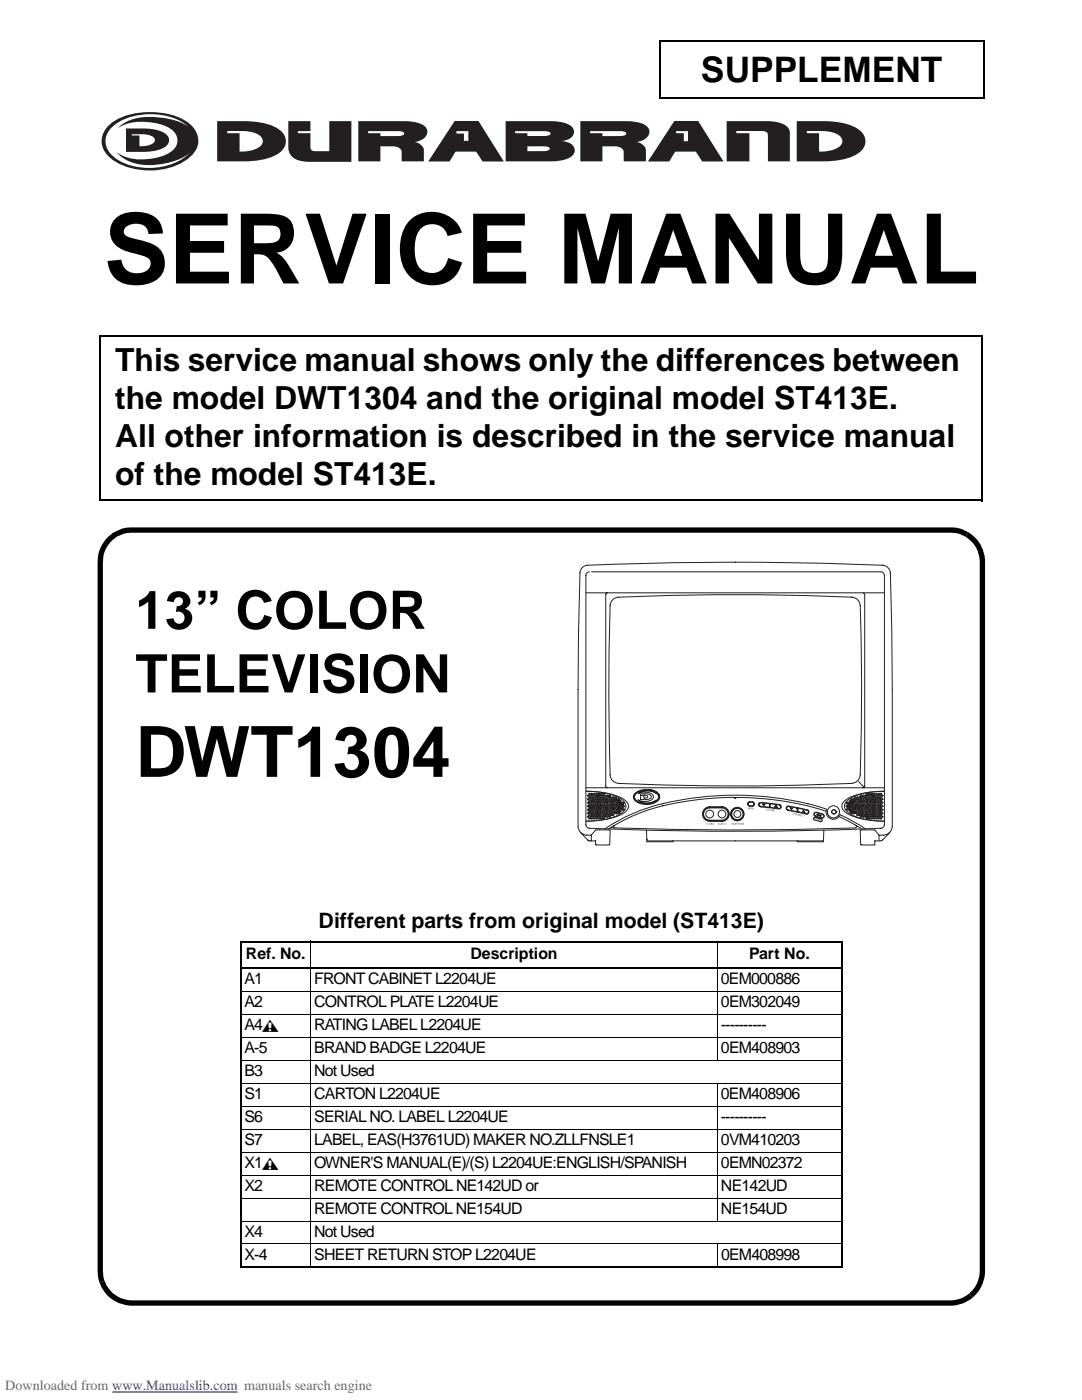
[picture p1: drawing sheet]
<svg xmlns="http://www.w3.org/2000/svg" width="216mm" height="279mm" viewBox="0 0 216 279" stroke-linecap="round" stroke-linejoin="round" font-family="sans-serif">
<g fill="none" stroke="#231f20" stroke-width=".2">
<path d="M116.9 118.3h59.6M117.6 114.1a.71 .71 0 0 0-.7 .7v49.8a.7 .7 0 0 0 .7 .7M118.1 114.1h57.7a.7 .7 0 0 1 .7 .7M121.2 118.3l-.3 .4v38.2v.1l.3 .2M122.2 119.7a2.18 2.18 0 0 1 1.9-.5 492.6 492.6 0 0 1 46.3 .1 1.8 1.8 0 0 1 1.3 1.6 459.3 459.3 0 0 1-.1 34.2 2 2 0 0 1-2.3 1.3 481.9 481.9 0 0 1-46.3-.2 1.75 1.75 0 0 1-1.3-1.5 503.1 503.1 0 0 1 .1-34.3zM172.2 118.3l.3 .4v38.2l-.3 .3M176.5 114.8v49.8M116.9 157.2h59.6M129.5 157.6h.1M129.7 157.6h.1M130 157.7h.1M130 157.7l.3 .1"/>
<path d="M130.1 157.7l-1.5-.1-1.4 .3-.7 .7-.1 .6 .1 .3 .6 .6 .7 .3 .8 .1h1.4l.9-.4 .5-.4 .2-.5-.1-.6M130.2 157.7h.1M130.3 157.8h.1M130.4 157.8h.1M130.5 157.8v.1M130.5 157.9h.1M130.6 157.9h.1M130.7 157.9h.1M130.8 157.9v.1M130.8 158h.1M130.9 158l.2 .1M131.1 158.1h.1"/>
<path d="M131.1 158.1l.3 .3M131.2 158.2h.1M131.3 158.4h.1M131.4 158.4h.1M131.4 158.4v.1M131.4 158.5h.1M131.5 158.5v.1M131.5 158.6l.1 .1M131.5 158.6h.1M131.6 158.8h.1M146.4 159.1l.3 .3 .3-.3M171.3 156l1.2 1.2"/>
<path d="M115.8 166.1l1.6 1.7M117.3 167.6l.4 .2h1.2M117.6 165.3a696.7 696.7 0 0 0 58.2 0M118 166.7a2.08 2.08 0 0 1-2.6-1.3 1372.7 1372.7 0 0 1 .3-51.1 1.57 1.57 0 0 1 1.6-1.5 666.4 666.4 0 0 1 59.3 .1 1.56 1.56 0 0 1 1 1.4 1258.7 1258.7 0 0 1 .4 51.1 2.07 2.07 0 0 1-2.6 1.3M118 166.7v1.1M121.7 165.7h-2.9l-.8 1M121.8 165.7l-.1 2.9h-2.8l-.1-.8M122.6 164.7l-.2 .3 .3 .2M129 165.7l.2 2.3h5l.1-.3M129.1 167.5v.1M129.2 167.8h35.1M140.6 161.7l.6-.4 .4-.1h2.5a1.22 1.22 0 0 1 1.2 1.3 1.22 1.22 0 0 1-1.2 1.2h-2.5a1.21 1.21 0 0 1-1.1-.7 1.21 1.21 0 0 1 .1-1.3z"/>
<path d="M140.8 161.3l.8-.3h2.4a1.45 1.45 0 0 1 1.5 1.5 1.45 1.45 0 0 1-1.5 1.4h-2.4a1.45 1.45 0 0 1-1.4-1 1.45 1.45 0 0 1 .6-1.6zM140.8 161.4l.8-.3h2.5a1.37 1.37 0 0 1 1.3 1.4 1.37 1.37 0 0 1-1.3 1.3h-2.5a1.35 1.35 0 0 1-1.3-.9 1.35 1.35 0 0 1 .5-1.5zM149.3 160.2l.1-.1h.7a.35 .35 0 0 1 .4 .4 .35 .35 0 0 1-.4 .3h-.5a.35 .35 0 0 1-.3-.6zM150.1 160.1h.1M151.8 160.9h.1M152.1 160.4l.5 .1-.2 .3zM152.2 160.5h.4l-.2 .2zM153.5 160.4l-1.7-.2a.35 .35 0 0 0-.4 .4 .35 .35 0 0 0 .4 .3M153.5 160.4h.1M153.5 160.4v.7l-1.7-.2M153.7 160.4v.7M153.7 161.1h.1"/>
<path d="M153.7 160.4l1.8 .2M153.7 160.4h.1M154.7 161l.1-.2 .2 .2zM154.8 160.7l.3 .4-.5-.1zM155.5 160.6h.1M155.5 160.6a.35 .35 0 0 1 .3 .4 .35 .35 0 0 1-.4 .3l-1.7-.2M157.4 160.9l1.6 .4M157.4 161a.35 .35 0 0 0-.4 .2 .35 .35 0 0 0 .2 .4l1.8 .4M157.6 161.2l.6 .1-.3 .3zM159 161.3v.7M159 162h.1M159 161.3h.1"/>
<path d="M159.2 162h.1M160.3 161.7l.3 .4-.5-.1zM161 161.7h.1M161 161.7l-1.8-.4v.7M161 161.7a.35 .35 0 0 1 .3 .4 .35 .35 0 0 1-.4 .3l-1.7-.4M162.6 162.3l.3-.1 1.2 .3a.35 .35 0 0 1 .3 .5 .35 .35 0 0 1-.5 .2l-1.2-.4a.33 .33 0 0 1-.2-.2 .33 .33 0 0 1 .1-.3zM163.1 162.5l.8 .3-.8-.1v-.2M164.4 165.7l-.2 2.3h-5l-.1-.3M164.8 161.9a60.1 60.1 0 0 0-37.1 .4l-2.8 1.2-3.5 1.9M166.8 162h.1M167.5 163l4.5 2.4M167.7 162.6a1.46 1.46 0 0 1-2 .8 1.46 1.46 0 0 1-.8-1.9 60.6 60.6 0 0 0-37.1 .2l-4.2 1.9-2.9 1.8"/>
<path d="M167.7 162.6l2.5 1.3 2.5 1.5M170.8 164.7l.2 .3-.3 .2a680.9 680.9 0 0 1-48.9 0M171.7 165.7l.1 2.9h2.7l.1-.8M171.7 165.7h2.9l.8 1M175.4 166.7v1.1M176.1 167.6l-.4 .2h-1.2M176.5 164.6a.69 .69 0 0 1-.7 .7M177.6 166.1l-1.5 1.6"/>
<circle cx="141.6" cy="162.5" r=".77"/>
<circle cx="144.1" cy="162.5" r=".77"/>
<circle cx="147.1" cy="162.5" r="1.27"/>
<circle cx="147.1" cy="162.5" r="1.35"/>
<circle cx="147.1" cy="162.5" r="1.13"/>
<circle cx="147.1" cy="162.5" r=".69"/>
<circle cx="166.3" cy="162" r="1.21"/>
<circle cx="166.4" cy="162" r=".43"/>
</g>
<g fill="#231f20">
<path d="M140.9 164.2l.1 .3 .2-.3-.2 .4z"/>
<path d="M141.2 164.2l.1 .4z"/>
<path d="M141.9 164.2h.2l-.2 .1 .2 .1-.2 .2h.2h-.2z"/>
<path d="M143.6 164.2l.1 .4 .1-.4v.4h-.2z"/>
<path d="M144.2 164.2l.1 .4z"/>
<path d="M146 164.2h.2l-.2 .1 .2 .1-.2 .2h.2h-.2z"/>
<path d="M147.3 164.2v.2l.2-.2v.4l-.1-.2-.1 .2z"/>
<path d="M147.9 164.2l.2 .3v-.3v.4l-.2-.3v.3z"/>
<path d="M148.2 164.2h.2l-.2 .1 .2 .1-.2 .2h.2h-.2z"/>
<path d="M141.6 164.2a.18 .18 0 0 1 .2 .2 .18 .18 0 0 1-.2 .2zM141.6 164.3l.1 .2v-.1z"/>
<path d="M142.2 164.4a.15 .15 0 0 1 .3 0 .15 .15 0 0 1-.3 0zM142.2 164.4a.15 .15 0 0 0 .3 0 .15 .15 0 0 0-.3 0z"/>
<path d="M143.4 164.2l.1 .4h-.3zM143.4 164.3v.2z"/>
<path d="M143.9 164.2a.18 .18 0 0 1 .2 .2 .18 .18 0 0 1-.2 .2zM143.9 164.3l.1 .2 .1-.1z"/>
<path d="M144.5 164.4a.15 .15 0 0 1 .3 0 .15 .15 0 0 1-.3 0zM144.6 164.4a.12 .12 0 0 0 .2 0 .12 .12 0 0 0-.2 0z"/>
<path d="M146.4 164.2l.1 .4h-.2zM146.4 164.3l.1 .2z"/>
<path d="M146.6 164.2l.2 .1 .1 .3-.2-.1-.1 .1zM146.7 164.3l.1 .1z"/>
<path d="M146.9 164.2l.3 .2-.2 .2zM147 164.3l.1 .1z"/>
<path d="M147.6 164.4a.15 .15 0 0 1 .3 0 .15 .15 0 0 1-.3 0zM147.6 164.4a.12 .12 0 0 0 .2 0 .12 .12 0 0 0-.2 0z"/>
</g>
<path d="M149.2 160.2a.98 .98 0 0 1 1.3 .1 .43 .43 0 0 1-.4 .6h-.5a.44 .44 0 0 1-.4-.7zM151.8 160.2a.44 .44 0 0 0-.5 .3 .44 .44 0 0 0 .4 .5M155.5 160.6a.44 .44 0 0 1 .4 .5 .44 .44 0 0 1-.5 .3M157.3 160.9l3.7 .7M157.4 160.9a.44 .44 0 0 0-.5 .3 .44 .44 0 0 0 .3 .5l3.7 .8M162.6 163.1l-.3 .2 .2 .3M162.9 162.1a.44 .44 0 0 0-.5 .3 .44 .44 0 0 0 .3 .6M163.9 163.5l.2 .3-.3 .2M164.2 162.4a.44 .44 0 0 1 .3 .6 .44 .44 0 0 1-.6 .3" fill="none" stroke="#231f20" stroke-width=".2"/>
<g fill="#231f20">
<path d="M158.2 162.2l.2 .1h-.2v.2h.2l-.1 .1-.1-.1z"/>
<path d="M158.5 162.3v.1l.2-.1v.3l-.2-.2v.2z"/>
<path d="M159.1 162.4l.2 .3 .1-.3-.1 .4-.1-.3-.1 .2z"/>
<path d="M159.4 162.5l.2 .3 .1-.3-.1 .4-.1-.4-.1 .3z"/>
<path d="M159.8 162.5l.2 .1h-.2l.1 .2h-.2l.2 .1h-.2z"/>
<path d="M160.1 162.6l-.1 .3 .2 .1-.2-.1z"/>
<path d="M158.9 162.3l.1 .4h-.3zM158.9 162.4v.2z"/>
</g>
<path d="M161.1 161.6a.44 .44 0 0 1 .3 .6 .44 .44 0 0 1-.5 .3M162.6 163.1l1.3 .4M162.7 163l1.2 .3M162.9 162.1l1.3 .3" fill="none" stroke="#231f20" stroke-width=".2"/>
<g fill="#231f20">
<path d="M163.1 163.4v.3l.1-.3 .1 .3 .1-.2-.1 .3-.1-.3-.1 .3z"/>
<path d="M163.4 163.5h.2h-.2l.2 .2-.2 .1 .1 .1-.2-.1z"/>
<path d="M162.5 163.2l.2 .2-.2 .2zM162.5 163.3l.1 .1z"/>
<path d="M162.7 163.5a.15 .15 0 0 1 .3 0 .15 .15 0 0 1-.3 0zM162.8 163.5a.12 .12 0 0 0 .2 0 .12 .12 0 0 0-.2 0z"/>
<path d="M163.7 163.5l.2 .1v.3l-.2-.1-.1 .1zM163.7 163.6l.1 .1z"/>
</g>
<path d="M162.5 163.6l1.3 .4" fill="none" stroke="#231f20" stroke-width=".2"/>
<g fill="#231f20">
<path d="M149.3 161.1l.1 .3 .2-.2-.1 .3v-.3l-.1 .3-.1-.3v.3z"/>
<path d="M149.6 161.1l.2 .1h-.2l.2 .1-.2 .1 .2 .1h-.2z"/>
<path d="M149.9 161.2l.2 .2v-.2v.3l-.1-.3-.1 .3z"/>
<path d="M150.2 161.2l.1 .3 .2-.3-.1 .3h-.1z"/>
</g>
<path d="M151.7 161l3.7 .4M151.8 160.2l3.7 .4" fill="none" stroke="#231f20" stroke-width=".2"/>
<g fill="#231f20">
<path d="M152.8 161.4l.1 .3 .1-.3-.1 .3z"/>
<path d="M153.5 161.4v.3l.1 .1h-.2z"/>
<path d="M153.8 161.5v.3l.2-.3-.1 .3-.2-.1z"/>
<path d="M154.1 161.5l.1 .3 .1-.3v.4v-.3l-.1 .3-.1-.3-.1 .2z"/>
<path d="M154.4 161.5h.2l-.2 .1 .2 .1-.2 .1 .2 .1h-.3z"/>
<path d="M153.1 161.6a.15 .15 0 0 1 .3 0 .15 .15 0 0 1-.3 0zM153.1 161.6a.15 .15 0 0 0 .3 0 .15 .15 0 0 0-.3 0z"/>
</g>
<g fill="none" stroke="#231f20" stroke-width=".2">
<path d="M116.9 157.9l3.9 .3 2.6 .8 1 .4 .7 .7 .3 .7-.1 .6-.9 .9-2 .9-2.8 .5-2.7 .2 2.5-.2 3-.6 1-.4 .9-.7 .4-.5 .2-.5-.2-.7-.4-.5-1.7-1-2.7-.7zM117.2 159.4h.2l.1 .2h-.2zM117.2 158.7h.2l.1 .2h-.2zM117.5 159.7l.2 .1v.2l-.2-.1zM118 159.7l.2 .1-.1 .2-.2-.1zM118.4 159.8l.2-.1 .1 .2-.2 .1zM118.6 158.7h.2l.1 .2h-.2zM118.6 159.4h.2l.1 .2h-.2zM118.9 159.7l.2 .1v.2l-.2-.1zM119.4 159.7l.2 .1v.2l-.2-.1zM119.8 159.8l.2-.1 .1 .2-.2 .1zM119.9 158.8h.1"/>
<path d="M120.1 159.4h.2v.2h-.2zM120.1 158.7h.2v.2h-.2zM120.4 159.7l.2 .1-.1 .2-.2-.1zM120.8 159.7l.2 .1v.2l-.2-.1zM121.3 159.8l.1-.1 .1 .2-.2 .1zM121.8 159.7l.2 .1-.1 .2-.2-.1zM122.2 159.7l.2 .1v.2l-.2-.1zM122.7 159.7l.2 .1v.2l-.2-.1zM122.9 159.4h.2l.1 .2h-.2zM123.2 159.7l.2 .1-.1 .2-.1-.1zM123.7 159.7l.2 .1-.1 .2-.2-.1zM126.8 158.5l1-.6 1.8-.1 1.4 .5 .3 .4 .1 .4-.2 .5-.7 .5-1.1 .2h-.9l-1-.2-.7-.5-.2-.5z"/>
<path d="M126.8 158.4l1.2-.6 1.8-.1 1.2 .5 .4 .5 .1 .4-.2 .5-.8 .6-1.1 .2h-1.1l-.8-.2-.8-.6-.2-.7zM126.9 158.4l.6-.4 .8-.2h1.4l.8 .2 .6 .4 .4 .4v.4l-.3 .5-.8 .5-1.1 .2-1.1-.1-1-.3-.5-.4-.2-.7zM127.8 158.4h.9a.96 .96 0 0 1 1.3 .7l-.6 .4-1.6 .1zM128.1 158.7h.6a.33 .33 0 0 1 .4 .1 .33 .33 0 0 1 0 .4l-.6 .1v-.5zM130.7 158.1l.2 .2-.7-.3-1.6-.1-.6 .1-.6 .4 1-.3 1.1 .1a.82 .82 0 0 1 .9 .7 .82 .82 0 0 1-.8 .9l-1.2 .2-1.1-.4a2.89 2.89 0 0 0 3.7 .1l-.9 .5M168.4 160l1.4-.9 1.6-.6 2-.4 3.1-.2-2.9 .2-2.8 .7-.9 .4-.9 .6-.3 .5-.2 .5 .2 .7 .4 .6 1.5 .8 1.2 .4 2.2 .4 2.5 .2-2.2-.1-2.1-.3-2.6-.8-1-.6-.5-.7-.1-.7zM169.6 159.7l.2 .1-.1 .2-.2-.1zM170 159.7l.3 .1-.1 .2-.2-.1zM170.5 159.7l.2 .1v.2l-.2-.1zM171 159.7l.2 .1-.1 .2-.1-.1zM171.4 159.8l.2-.1 .1 .2-.2 .1zM171.9 159.8l.2-.1v.2l-.2 .1z"/>
<path d="M172.4 159.7l.2 .1v.2l-.2-.1zM172.9 159.7l.2 .1-.1 .2-.2-.1zM173.1 159.4h.2v.2h-.2zM173.1 158.7h.2v.2h-.2zM173.4 159.7l.2 .1-.1 .2-.2-.1zM173.8 159.7l.2 .1v.2l-.2-.1zM174 159.1h.1M174.3 159.8l.1-.1 .1 .2-.2 .1zM174.7 158.4l.2-.1 .1 .2-.2 .1zM174.8 159.7l.2 .1-.1 .2-.2-.1zM174.8 159l.2 .1-.1 .2-.2-.1zM175 159.1h.1"/>
<path d="M175.3 159.7l.1 .1v.2l-.2-.1zM175.7 159.8l.2-.1v.2l-.2 .1zM175.9 159.4h.2l.1 .2h-.2zM175.9 158.7h.2l.1 .2h-.2zM117.2 160.8h.2l.1 .2h-.2zM117.2 160.1h.2l.1 .2h-.2zM117.3 162.2h.2l-.1 .2h-.2zM117.3 161.5h.2l-.1 .2h-.2zM117.3 162.9h.2l-.1 .2h-.2zM117.5 160.9h.1M117.8 162.9h.1v.2h-.2zM118.2 162.9h.2v.2h-.2z"/>
<path d="M118.6 160.8h.2l.1 .2h-.2zM118.6 162.2h.2l.1 .2h-.2zM118.6 161.5h.2l.1 .2h-.2zM118.6 160.1h.2l.1 .2h-.2zM118.6 162.9h.2l.1 .2h-.2zM119.2 162.9h.2l-.1 .2h-.2zM119.7 162.9h.1v.2h-.2zM120.1 160.8h.2v.2h-.2zM120.1 162.2h.2v.2zM120.1 161.5h.2v.2zM120.1 160.1h.2v.2h-.2zM120.1 162.9h.2v.2h-.2z"/>
<path d="M121.1 162.9h.2l-.1 .2h-.2zM121.5 162.9h.2v.2h-.2zM122.9 160.8h.2l.1 .2h-.2zM122.9 160.1h.2l.1 .2h-.2zM122.9 161.5h.2v.2zM122.9 162.2h.2v.2zM124.1 160.5l.2-.1v.2l-.1 .1zM124.1 161.2l.2-.1v.2l-.1 .1zM169.3 160.1h.2v.2h-.2zM169.3 160.8h.2v.2h-.2zM169.3 161.5h.2v.2zM169.6 160.9h.1"/>
<path d="M171.7 162.9h.1l.1 .2h-.2zM172.2 162.9h.2l-.1 .2h-.2zM172.6 162.9h.2v.2h-.2zM173.1 160.8h.2v.2h-.2zM173.1 160.1h.2v.2h-.2zM173.1 162.2h.2v.2h-.2zM173.1 161.5h.2v.2h-.2zM173.1 162.9h.2v.2h-.2zM173.6 162.9h.2l-.1 .2h-.1zM174 162.9h.2v.2zM174.5 162.9h.2v.2h-.1zM174.7 161.9l.2-.1 .1 .2-.2 .1z"/>
<path d="M174.7 161.2l.2-.1 .1 .2-.2 .1zM174.7 160.5l.2-.1 .1 .2-.2 .1zM174.7 163.3l.2-.1 .1 .2-.2 .1zM174.7 162.6l.2-.1 .1 .2-.2 .1zM175 162.9h.2v.2h-.2zM175.5 162.9h.2l-.1 .2h-.2zM175.9 160.8h.2l.1 .2h-.2zM175.9 162.2h.2l.1 .2h-.2zM175.9 161.5h.2l.1 .2h-.2zM175.9 160.1h.2l.1 .2h-.2zM175.9 162.9h.2l.1 .2h-.2z"/>
<circle cx="117.6" cy="159.1" r=".14"/>
<circle cx="117.6" cy="158.4" r=".14"/>
<circle cx="117.8" cy="159.5" r=".14"/>
<circle cx="117.8" cy="158.8" r=".14"/>
<circle cx="118.1" cy="159.1" r=".14"/>
<circle cx="118.1" cy="158.4" r=".14"/>
<circle cx="118.3" cy="159.5" r=".14"/>
<circle cx="118.3" cy="158.8" r=".14"/>
<circle cx="118.5" cy="158.4" r=".14"/>
<circle cx="118.5" cy="159.1" r=".14"/>
<circle cx="119" cy="159.1" r=".14"/>
<circle cx="119" cy="158.4" r=".14"/>
<circle cx="119.3" cy="159.5" r=".14"/>
<circle cx="119.3" cy="158.8" r=".14"/>
<circle cx="119.5" cy="159.1" r=".14"/>
<circle cx="119.5" cy="158.4" r=".14"/>
<circle cx="119.7" cy="159.5" r=".13"/>
<circle cx="119.7" cy="158.8" r=".13"/>
<circle cx="120" cy="159.1" r=".14"/>
<circle cx="120" cy="158.4" r=".14"/>
<circle cx="120.4" cy="159.1" r=".14"/>
<circle cx="120.4" cy="158.4" r=".14"/>
<circle cx="120.7" cy="159.5" r=".14"/>
<circle cx="120.7" cy="158.8" r=".14"/>
<circle cx="120.9" cy="159.1" r=".14"/>
<circle cx="121.2" cy="159.5" r=".14"/>
<circle cx="121.2" cy="158.8" r=".14"/>
<circle cx="121.4" cy="159.1" r=".14"/>
<circle cx="121.6" cy="159.5" r=".14"/>
<circle cx="121.6" cy="158.8" r=".14"/>
<circle cx="121.8" cy="159.1" r=".14"/>
<circle cx="122.1" cy="159.5" r=".14"/>
<circle cx="122.3" cy="159.1" r=".14"/>
<circle cx="122.6" cy="159.5" r=".13"/>
<circle cx="122.8" cy="159.1" r=".14"/>
<circle cx="123.5" cy="159.5" r=".14"/>
<circle cx="169.9" cy="159.5" r=".14"/>
<circle cx="170.4" cy="159.5" r=".14"/>
<circle cx="170.6" cy="159.1" r=".14"/>
<circle cx="170.8" cy="159.5" r=".14"/>
<circle cx="171.1" cy="159.1" r=".14"/>
<circle cx="171.3" cy="159.5" r=".14"/>
<circle cx="171.5" cy="159.1" r=".14"/>
<circle cx="171.8" cy="159.5" r=".14"/>
<circle cx="171.8" cy="158.8" r=".14"/>
<circle cx="172" cy="159.1" r=".14"/>
<circle cx="172.3" cy="159.5" r=".14"/>
<circle cx="172.3" cy="158.8" r=".14"/>
<circle cx="172.5" cy="159.1" r=".14"/>
<circle cx="172.7" cy="159.5" r=".14"/>
<circle cx="172.7" cy="158.8" r=".14"/>
<circle cx="172.9" cy="159.1" r=".14"/>
<circle cx="172.9" cy="158.4" r=".14"/>
<circle cx="173.4" cy="159.1" r=".14"/>
<circle cx="173.4" cy="158.5" r=".14"/>
<circle cx="173.7" cy="159.5" r=".14"/>
<circle cx="173.7" cy="158.8" r=".14"/>
<circle cx="173.9" cy="159.1" r=".14"/>
<circle cx="173.9" cy="158.4" r=".14"/>
<circle cx="174.1" cy="159.5" r=".13"/>
<circle cx="174.1" cy="158.8" r=".13"/>
<circle cx="174.4" cy="159.1" r=".14"/>
<circle cx="174.4" cy="158.4" r=".14"/>
<circle cx="174.6" cy="159.5" r=".14"/>
<circle cx="174.6" cy="158.8" r=".14"/>
<circle cx="175.1" cy="159.5" r=".14"/>
<circle cx="175.1" cy="158.8" r=".14"/>
<circle cx="175.3" cy="159.1" r=".14"/>
<circle cx="175.3" cy="158.4" r=".14"/>
<circle cx="175.6" cy="159.5" r=".14"/>
<circle cx="175.6" cy="158.8" r=".14"/>
<circle cx="175.8" cy="159.1" r=".14"/>
<circle cx="175.8" cy="158.4" r=".14"/>
<circle cx="117.6" cy="161.9" r=".14"/>
<circle cx="117.6" cy="163.3" r=".14"/>
<circle cx="117.6" cy="160.5" r=".14"/>
<circle cx="117.6" cy="162.6" r=".14"/>
<circle cx="117.6" cy="161.2" r=".14"/>
<circle cx="117.8" cy="161.6" r=".14"/>
<circle cx="117.8" cy="162.3" r=".14"/>
<circle cx="117.8" cy="160.2" r=".14"/>
<circle cx="117.8" cy="160.9" r=".14"/>
<circle cx="118.1" cy="161.9" r=".14"/>
<circle cx="118.1" cy="163.3" r=".14"/>
<circle cx="118.1" cy="160.5" r=".14"/>
<circle cx="118.1" cy="162.6" r=".14"/>
<circle cx="118.1" cy="161.2" r=".14"/>
<circle cx="118.3" cy="161.6" r=".14"/>
<circle cx="118.3" cy="162.3" r=".14"/>
<circle cx="118.3" cy="160.2" r=".14"/>
<circle cx="118.3" cy="160.9" r=".14"/>
<circle cx="118.6" cy="161.9" r=".14"/>
<circle cx="118.6" cy="160.5" r=".14"/>
<circle cx="118.6" cy="163.3" r=".14"/>
<circle cx="118.6" cy="162.6" r=".14"/>
<circle cx="118.6" cy="161.2" r=".14"/>
<circle cx="119" cy="161.9" r=".14"/>
<circle cx="119" cy="160.5" r=".14"/>
<circle cx="119" cy="163.3" r=".14"/>
<circle cx="119" cy="162.6" r=".14"/>
<circle cx="119" cy="161.2" r=".14"/>
<circle cx="119.2" cy="161.6" r=".14"/>
<circle cx="119.2" cy="162.3" r=".14"/>
<circle cx="119.3" cy="160.2" r=".14"/>
<circle cx="119.3" cy="160.9" r=".14"/>
<circle cx="119.5" cy="161.9" r=".14"/>
<circle cx="119.5" cy="163.3" r=".14"/>
<circle cx="119.5" cy="160.5" r=".14"/>
<circle cx="119.5" cy="162.6" r=".14"/>
<circle cx="119.5" cy="161.2" r=".14"/>
<circle cx="119.7" cy="161.6" r=".14"/>
<circle cx="119.7" cy="162.3" r=".14"/>
<circle cx="119.7" cy="160.2" r=".13"/>
<circle cx="119.7" cy="160.9" r=".13"/>
<circle cx="120" cy="161.9" r=".14"/>
<circle cx="120" cy="163.3" r=".14"/>
<circle cx="120" cy="160.5" r=".14"/>
<circle cx="120" cy="162.6" r=".14"/>
<circle cx="120" cy="161.2" r=".14"/>
<circle cx="120.4" cy="161.9" r=".14"/>
<circle cx="120.4" cy="160.5" r=".14"/>
<circle cx="120.4" cy="163.3" r=".14"/>
<circle cx="120.4" cy="162.6" r=".14"/>
<circle cx="120.4" cy="161.2" r=".14"/>
<circle cx="120.7" cy="161.6" r=".14"/>
<circle cx="120.7" cy="162.3" r=".14"/>
<circle cx="120.7" cy="163" r=".14"/>
<circle cx="120.7" cy="160.2" r=".14"/>
<circle cx="120.7" cy="160.9" r=".14"/>
<circle cx="120.9" cy="161.9" r=".14"/>
<circle cx="120.9" cy="160.5" r=".14"/>
<circle cx="120.9" cy="162.6" r=".14"/>
<circle cx="120.9" cy="161.2" r=".14"/>
<circle cx="121.2" cy="161.6" r=".14"/>
<circle cx="121.2" cy="162.3" r=".14"/>
<circle cx="121.2" cy="160.2" r=".14"/>
<circle cx="121.2" cy="160.9" r=".14"/>
<circle cx="121.4" cy="161.9" r=".14"/>
<circle cx="121.4" cy="160.5" r=".14"/>
<circle cx="121.4" cy="162.6" r=".14"/>
<circle cx="121.4" cy="161.2" r=".14"/>
<circle cx="121.6" cy="161.6" r=".14"/>
<circle cx="121.6" cy="162.3" r=".14"/>
<circle cx="121.6" cy="160.2" r=".14"/>
<circle cx="121.6" cy="160.9" r=".14"/>
<circle cx="121.9" cy="161.9" r=".14"/>
<circle cx="121.9" cy="160.5" r=".14"/>
<circle cx="121.9" cy="162.6" r=".14"/>
<circle cx="121.9" cy="161.2" r=".14"/>
<circle cx="122.1" cy="161.6" r=".14"/>
<circle cx="122.1" cy="162.3" r=".14"/>
<circle cx="122.1" cy="160.2" r=".14"/>
<circle cx="122.1" cy="160.9" r=".14"/>
<circle cx="122.3" cy="161.9" r=".14"/>
<circle cx="122.3" cy="160.5" r=".14"/>
<circle cx="122.3" cy="162.6" r=".14"/>
<circle cx="122.3" cy="161.2" r=".14"/>
<circle cx="122.6" cy="161.6" r=".14"/>
<circle cx="122.6" cy="162.3" r=".14"/>
<circle cx="122.6" cy="160.2" r=".13"/>
<circle cx="122.6" cy="160.9" r=".13"/>
<circle cx="122.8" cy="161.9" r=".14"/>
<circle cx="122.8" cy="160.5" r=".14"/>
<circle cx="122.8" cy="161.2" r=".14"/>
<circle cx="123.3" cy="161.9" r=".14"/>
<circle cx="123.3" cy="160.5" r=".14"/>
<circle cx="123.3" cy="161.2" r=".14"/>
<circle cx="123.5" cy="161.6" r=".14"/>
<circle cx="123.5" cy="162.3" r=".14"/>
<circle cx="123.5" cy="160.2" r=".14"/>
<circle cx="123.5" cy="160.9" r=".14"/>
<circle cx="123.7" cy="161.9" r=".14"/>
<circle cx="123.7" cy="160.5" r=".14"/>
<circle cx="123.7" cy="161.2" r=".14"/>
<circle cx="124" cy="161.6" r=".14"/>
<circle cx="124" cy="160.2" r=".14"/>
<circle cx="124" cy="160.9" r=".14"/>
<circle cx="124.5" cy="161.6" r=".14"/>
<circle cx="124.5" cy="160.2" r=".14"/>
<circle cx="124.5" cy="160.9" r=".14"/>
<circle cx="168.9" cy="161.6" r=".14"/>
<circle cx="169" cy="160.2" r=".14"/>
<circle cx="169" cy="160.9" r=".14"/>
<circle cx="169.2" cy="160.5" r=".14"/>
<circle cx="169.2" cy="161.2" r=".14"/>
<circle cx="169.7" cy="161.9" r=".14"/>
<circle cx="169.7" cy="160.5" r=".14"/>
<circle cx="169.7" cy="161.2" r=".14"/>
<circle cx="169.9" cy="161.6" r=".14"/>
<circle cx="169.9" cy="162.3" r=".14"/>
<circle cx="169.9" cy="160.2" r=".14"/>
<circle cx="169.9" cy="160.9" r=".14"/>
<circle cx="170.1" cy="161.9" r=".14"/>
<circle cx="170.1" cy="160.5" r=".14"/>
<circle cx="170.1" cy="161.2" r=".14"/>
<circle cx="170.4" cy="161.6" r=".14"/>
<circle cx="170.4" cy="162.3" r=".14"/>
<circle cx="170.4" cy="160.2" r=".14"/>
<circle cx="170.4" cy="160.9" r=".14"/>
<circle cx="170.6" cy="161.9" r=".14"/>
<circle cx="170.6" cy="160.5" r=".14"/>
<circle cx="170.6" cy="161.2" r=".14"/>
<circle cx="170.8" cy="161.6" r=".14"/>
<circle cx="170.8" cy="162.3" r=".14"/>
<circle cx="170.8" cy="160.2" r=".14"/>
<circle cx="170.8" cy="160.9" r=".14"/>
<circle cx="171.1" cy="161.9" r=".14"/>
<circle cx="171.1" cy="160.5" r=".14"/>
<circle cx="171.1" cy="162.6" r=".14"/>
<circle cx="171.1" cy="161.2" r=".14"/>
<circle cx="171.3" cy="161.6" r=".14"/>
<circle cx="171.3" cy="160.2" r=".14"/>
<circle cx="171.3" cy="160.9" r=".14"/>
<circle cx="171.3" cy="162.3" r=".14"/>
<circle cx="171.5" cy="161.9" r=".13"/>
<circle cx="171.5" cy="160.5" r=".13"/>
<circle cx="171.5" cy="162.6" r=".13"/>
<circle cx="171.5" cy="161.2" r=".13"/>
<circle cx="171.8" cy="161.6" r=".14"/>
<circle cx="171.8" cy="162.3" r=".14"/>
<circle cx="171.8" cy="160.2" r=".14"/>
<circle cx="171.8" cy="160.9" r=".14"/>
<circle cx="172" cy="161.9" r=".14"/>
<circle cx="172" cy="160.5" r=".14"/>
<circle cx="172" cy="162.6" r=".14"/>
<circle cx="172" cy="161.2" r=".14"/>
<circle cx="172.2" cy="161.6" r=".14"/>
<circle cx="172.2" cy="162.3" r=".14"/>
<circle cx="172.3" cy="160.2" r=".14"/>
<circle cx="172.3" cy="160.9" r=".14"/>
<circle cx="172.5" cy="161.9" r=".14"/>
<circle cx="172.5" cy="160.5" r=".14"/>
<circle cx="172.5" cy="162.6" r=".14"/>
<circle cx="172.5" cy="161.2" r=".14"/>
<circle cx="172.7" cy="161.6" r=".14"/>
<circle cx="172.7" cy="162.3" r=".14"/>
<circle cx="172.7" cy="160.2" r=".14"/>
<circle cx="172.7" cy="160.9" r=".14"/>
<circle cx="173" cy="161.9" r=".14"/>
<circle cx="173" cy="160.5" r=".14"/>
<circle cx="173" cy="163.3" r=".14"/>
<circle cx="173" cy="162.6" r=".14"/>
<circle cx="173" cy="161.2" r=".14"/>
<circle cx="173.4" cy="161.9" r=".14"/>
<circle cx="173.4" cy="163.3" r=".14"/>
<circle cx="173.4" cy="160.5" r=".14"/>
<circle cx="173.4" cy="162.6" r=".14"/>
<circle cx="173.4" cy="161.2" r=".14"/>
<circle cx="173.7" cy="161.6" r=".14"/>
<circle cx="173.7" cy="162.3" r=".14"/>
<circle cx="173.7" cy="160.2" r=".14"/>
<circle cx="173.7" cy="160.9" r=".14"/>
<circle cx="173.9" cy="161.9" r=".14"/>
<circle cx="173.9" cy="163.3" r=".14"/>
<circle cx="173.9" cy="160.5" r=".14"/>
<circle cx="173.9" cy="162.6" r=".14"/>
<circle cx="173.9" cy="161.2" r=".14"/>
<circle cx="174.1" cy="161.6" r=".14"/>
<circle cx="174.1" cy="162.3" r=".14"/>
<circle cx="174.1" cy="160.2" r=".13"/>
<circle cx="174.1" cy="160.9" r=".13"/>
<circle cx="174.4" cy="161.9" r=".14"/>
<circle cx="174.4" cy="160.5" r=".14"/>
<circle cx="174.4" cy="163.3" r=".14"/>
<circle cx="174.4" cy="162.6" r=".14"/>
<circle cx="174.4" cy="161.2" r=".14"/>
<circle cx="174.6" cy="161.6" r=".14"/>
<circle cx="174.6" cy="162.3" r=".14"/>
<circle cx="174.6" cy="160.2" r=".14"/>
<circle cx="174.6" cy="160.9" r=".14"/>
<circle cx="175.1" cy="161.6" r=".14"/>
<circle cx="175.1" cy="162.3" r=".14"/>
<circle cx="175.1" cy="160.2" r=".14"/>
<circle cx="175.1" cy="160.9" r=".14"/>
<circle cx="175.3" cy="161.9" r=".14"/>
<circle cx="175.3" cy="160.5" r=".14"/>
<circle cx="175.3" cy="163.3" r=".14"/>
<circle cx="175.3" cy="162.6" r=".14"/>
<circle cx="175.3" cy="161.2" r=".14"/>
<circle cx="175.6" cy="161.6" r=".14"/>
<circle cx="175.6" cy="162.3" r=".14"/>
<circle cx="175.6" cy="160.2" r=".14"/>
<circle cx="175.6" cy="160.9" r=".14"/>
<circle cx="175.8" cy="161.9" r=".13"/>
<circle cx="175.8" cy="160.5" r=".13"/>
<circle cx="175.8" cy="163.3" r=".13"/>
<circle cx="175.8" cy="162.6" r=".13"/>
<circle cx="175.8" cy="161.2" r=".13"/>
</g>
<path d="M20.2 22.1h152.7v12h-152.7z" fill="#fff"/>
<g fill="#231f20">
<path d="M57.5 24.2h4.4v2h-2.5v.4h2.5v2.7a.76 .76 0 0 0 .9 .9h2.9v-6h4.4v8.1h-3a35.5 35.5 0 0 1-7.6-.3 2.64 2.64 0 0 1-2-2.5z"/>
<path d="M145 24.2h8.1a5.5 5.5 0 0 1 4.2 1.3 3.7 3.7 0 0 1 .3 2.4v4.3h-4.4v-5a.78 .78 0 0 0-.6-1l-5.7-.1v.5h2.6v5.6h-4.5z"/>
<path d="M90.7 24.1l-5.2 8.1h4.2l1.2-1.9h4.1l1.3 1.9h4.2l-5-8.1zM91.1 26.2h2.4v1.9h-.9v-1.4h-1.5z"/>
<path d="M115.8 24.2v8h4.4v-3h2.4a1.6 1.6 0 0 1 1.8 1.1l.1 1.9h4.4v-.8a2.85 2.85 0 0 0-.3-2.2 2.48 2.48 0 0 0-1.6-.9 2.5 2.5 0 0 0 2.6-2 2.08 2.08 0 0 0-2-1.8l-2.6-.3zM117.7 26.2h6a1.18 1.18 0 0 1 1.3 .4 1.13 1.13 0 0 1-1.3 .6h-3.5v-.6h-2.5z"/>
<path d="M100.9 24.2v8h9.1a6.3 6.3 0 0 0 4.3-1.2 1.53 1.53 0 0 0-.7-2.5l-1.5-.4a2.22 2.22 0 0 0 2.4-1.8 1.82 1.82 0 0 0-1.3-1.6 9.2 9.2 0 0 0-3.3-.5zM105.2 29.2h3.2a1.2 1.2 0 0 1 1.3 .5 1.14 1.14 0 0 1-1.3 .5h-3.2zM102.8 26.2h5.8a1.2 1.2 0 0 1 1.2 .4 1.14 1.14 0 0 1-1.2 .5h-3.4v-.5h-2.4z"/>
<path d="M71.5 24.2v8h4.4v-3h2.4a1.6 1.6 0 0 1 1.8 1.1l.1 1.9h4.4v-.8a2.85 2.85 0 0 0-.3-2.2 2.48 2.48 0 0 0-1.6-.9 2.5 2.5 0 0 0 2.6-2 2.08 2.08 0 0 0-2.1-1.8l-2.5-.3zM73.5 26.2h5.9a1.18 1.18 0 0 1 1.2 .4 1.13 1.13 0 0 1-1.2 .6h-3.5v-.6h-2.4z"/>
<path d="M159 24.2v8a38.5 38.5 0 0 0 8.9-.3 6.4 6.4 0 0 0 4.4-2.4 2.86 2.86 0 0 0-1.6-4.1 14 14 0 0 0-6.3-1.2zM161 26.2a15.9 15.9 0 0 1 5.2 .2 2.26 2.26 0 0 1 1.9 1.8 2.81 2.81 0 0 1-2.8 1.9l-1.9 .2v-3.7h-2.4z"/>
<path d="M43.3 24.2v8a38.5 38.5 0 0 0 8.9-.3 6.4 6.4 0 0 0 4.5-2.4 2.86 2.86 0 0 0-1.7-4.1 14 14 0 0 0-6.3-1.2zM45.4 26.2a15.9 15.9 0 0 1 5.1 .2 2.26 2.26 0 0 1 1.9 1.8 2.81 2.81 0 0 1-2.7 1.9l-1.9 .2v-3.7h-2.4z"/>
<path d="M25.1 25.6v4.7a17.7 17.7 0 0 0 7.1-.6 1.87 1.87 0 0 0 1.4-2.3 4.7 4.7 0 0 0-4-1.7zM26.3 26.8a7.4 7.4 0 0 1 4.2 .5 .76 .76 0 0 1 0 1.3l-1 .4-1.7 .2v-2.2h-1.5z"/>
<path d="M134.6 24.1l-5.3 8.1h4.2l1.2-1.9h4.1l1.3 1.9h4.3l-5.1-8.1zM134.9 26.2h2.4v2h-.8v-1.6h-1.6z"/>
<path d="M21.5 25.2a4.2 4.2 0 0 0 .8 6.6 13.7 13.7 0 0 0 15.3-.2 4.2 4.2 0 0 0 0-7.1 14.8 14.8 0 0 0-12.7-1.4 8.3 8.3 0 0 0-3.4 2.1zM22.5 25.2a12.8 12.8 0 0 1 11.5-1.9 9.2 9.2 0 0 1 3.6 2 14.9 14.9 0 0 0-11.6-1.3 6.3 6.3 0 0 0-2.6 1.6 10.6 10.6 0 0 1 10.4 0 2.71 2.71 0 0 1 1.6 2.4 2.71 2.71 0 0 1-1.6 2.5 10.9 10.9 0 0 1-10.1 .2l-.4-.4a8.4 8.4 0 0 0 7.3 2.6 13 13 0 0 0 7.3-2.4 12.5 12.5 0 0 1-14.7 1.2 3.9 3.9 0 0 1-.7-6.5z"/>
</g>
<g fill="none" stroke="#000" stroke-width=".34">
<path d="M131.4 19.7h64.9M131.6 8.1h64.8M131.6 7.9v11.8M196.3 8.1v11.7M20 67h176.2M20 66.9v33M196 67v33M19.8 99.9h176.2M47.9 187.9h120.2M47.9 193.2h120.2M48 188.1v64.6M167.9 188.1v64.6"/>
<path d="M47.9 252.9h120.2"/>
</g>
<g fill="none" stroke="#000" stroke-width=".2">
<path d="M47.9 197.8h120.2M62 187.8v65.2M143.2 187.8v23.8M47.9 202.4h120.2M47.9 207h120.2M47.9 211.6h120.2M47.9 216.2h120.2M143.2 216.1v27.6M47.9 220.7h120.2M47.9 225.4h120.2M47.9 229.9h120.2M47.9 234.5h120.2"/>
<path d="M47.9 239.1h120.2M47.9 243.7h120.2M47.9 248.3h120.2M143.2 248.2v4.8"/>
</g>
<path d="M21.2 107.5l1.2-1.1 1-.5 1.2-.5 1.7-.1v1l-1.4 .1-1.1 .5-.8 .4 .2-.1-1.2 1-1.1 1.9-.3 .9-.1 1.1v141.6l.1 1.1 .3 .9-1 .3-.3-.9-.1-1.3v-142a6.1 6.1 0 0 1 1.3-3.8zM26.3 105.3h163.8l1.6 .2 1.5 .7-.5 1-1.3-.7-.9-.2 .1 .1-164.3-.1zM19.9 256l1-.4 .3 .9 .5 .7-.1-.1 1 1.1 1.8 1 1.6 .3h164l1.6-.3 1.7-1 .7 .8-2 1.2-1.9 .4h-164.1l-2-.4-2-1.1-1.1-1.2zM193.2 106.2l.8 .6a5.3 5.3 0 0 1 1.9 2.3l.5 1.7 .2 .9v142.4l-.2 .9-.5 1.6-.7 1.2-1.2 1.2-.7-.8 .9-.8 .6-.9 .4-.9 .3-1.6v-142.2l-.3-1.7-.4-.8-.7-1-1.4-1.2z" fill="#000"/>
<path d="M22.4 277.8h25.1" fill="none" stroke="#00f" stroke-width=".2"/>
<text font-size="19.4" x="20.7" y="56.6">SERVICE MANUAL</text>
<text font-size="14.1" x="27" y="155">DWT1304</text>
<g font-size="10.6">
<text x="27" y="125.5">13” COLOR</text>
<text x="27" y="138.2">TELEVISION</text>
</g>
<text font-size="7" x="139.9" y="16.3">SUPPLEMENT</text>
<g font-size="6.3">
<text x="23" y="74.1">This service manual shows only the differences between</text>
<text x="23" y="81.6">the model DWT1304 and the original model ST413E.</text>
<text x="23" y="89.3">All other information is described in the service manual</text>
<text x="23" y="96.8">of the model ST413E.</text>
</g>
<text font-size="4.2" x="63.6" y="185.1">Different parts from original model (ST413E)</text>
<g font-size="3.2">
<text x="49.1" y="191.5">Ref. No.</text>
<text x="93.9" y="191.5">Description</text>
<text x="149.5" y="191.5">Part No.</text>
<text x="48.8" y="196.4">A1</text>
<text x="62.7" y="196.4">FRONT CABINET L2204UE</text>
<text x="143.8" y="196.4">0EM000886</text>
<text x="48.8" y="201">A2</text>
<text x="62.7" y="201">CONTROL PLATE L2204UE</text>
<text x="143.9" y="201">0EM302049</text>
<text x="48.8" y="205.6">A4</text>
<text x="62.7" y="205.6">RATING LABEL L2204UE</text>
<text x="143.8" y="205.6">----------</text>
<text x="48.8" y="210.2">A-5</text>
<text x="48.8" y="214.8">B3</text>
<text x="62.7" y="214.8">Not Used</text>
<text x="62.7" y="210.2">BRAND BADGE L2204UE</text>
<text x="143.9" y="210.2">0EM408903</text>
<text x="48.8" y="219.3">S1</text>
<text x="62.7" y="219.3">CARTON L2204UE</text>
<text x="143.9" y="219.3">0EM408906</text>
<text x="48.8" y="223.9">S6</text>
<text x="62.7" y="223.9">SERIAL NO. LABEL L2204UE</text>
<text x="143.8" y="223.9">----------</text>
<text x="48.8" y="228.5">S7</text>
<text x="48.8" y="233.1">X1</text>
<text x="62.7" y="233.1">OWNER'S MANUAL(E)/(S) L2204UE:ENGLISH/SPANISH</text>
<text x="62.7" y="228.5">LABEL, EAS(H3761UD) MAKER NO.ZLLFNSLE1</text>
<text x="143.9" y="228.5">0VM410203</text>
<text x="143.9" y="233.1">0EMN02372</text>
<text x="48.8" y="237.7">X2</text>
<text x="62.7" y="237.7">REMOTE CONTROL NE142UD or</text>
<text x="143.9" y="237.7">NE142UD</text>
<text x="62.7" y="242.3">REMOTE CONTROL NE154UD</text>
<text x="143.8" y="242.3">NE154UD</text>
<text x="48.8" y="246.9">X4</text>
<text x="48.8" y="251.4">X-4</text>
<text x="62.7" y="246.9">Not Used</text>
<text x="62.7" y="251.4">SHEET RETURN STOP L2204UE</text>
<text x="143.9" y="251.4">0EM408998</text>
</g>
<g font-size="2.8">
<text x="52.3" y="205.6">#</text>
<text x="52.3" y="233.1">#</text>
</g>
<text font-size="2.8" fill="#696969" x="1.1" y="277.4">Downloaded from www.Manualslib.com manuals search engine</text>
</svg>
